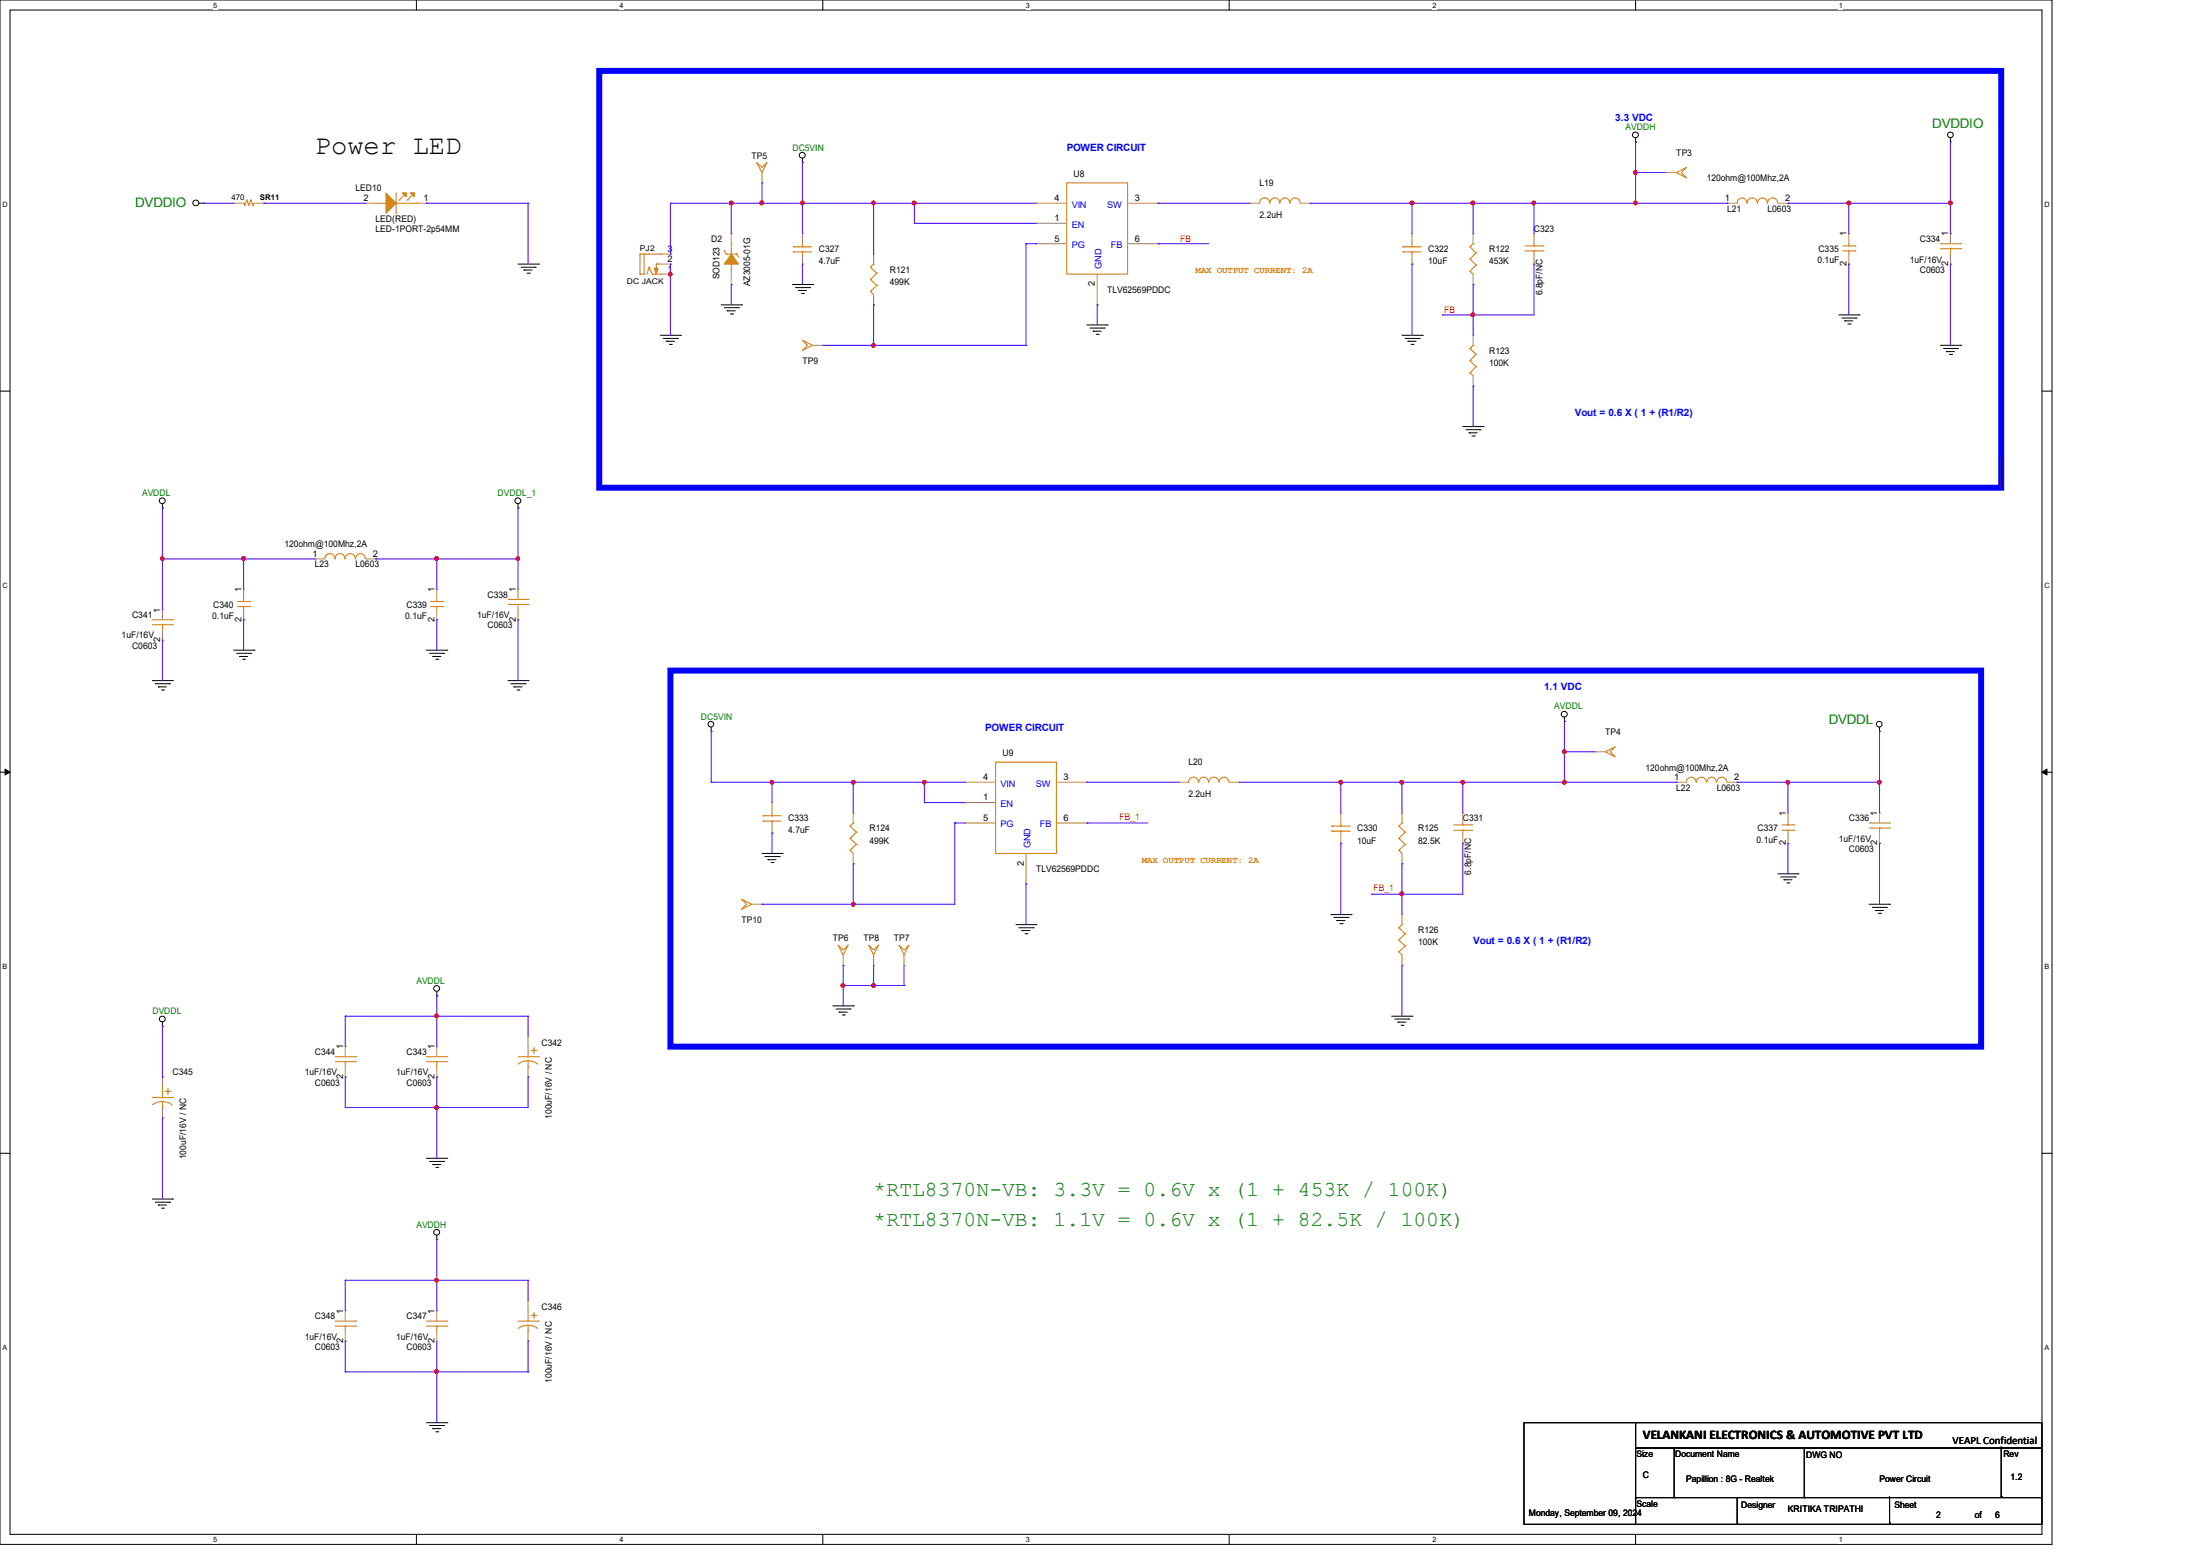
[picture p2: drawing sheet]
<svg xmlns="http://www.w3.org/2000/svg" width="297mm" height="210mm" viewBox="0 0 297 210" stroke-linecap="round" stroke-linejoin="round" font-family="sans-serif">
<path d="M0 0h277v208.4h-277zM1.4 1.4h274.3v205.7h-274.3z" fill="none" stroke="#000" stroke-width=".14"/>
<g fill="#fff">
<path d="M28.8 .1h.5v1.1h-.5z"/>
<path d="M28.8 207.2h.5v1.1h-.5z"/>
</g>
<path d="M56.2 0v1.4M56.2 207.1v1.3" fill="none" stroke="#000" stroke-width=".14"/>
<g fill="#fff">
<path d="M83.7 .1h.5v1.1h-.5z"/>
<path d="M83.7 207.2h.5v1.1h-.5z"/>
</g>
<path d="M111.1 0v1.4M111.1 207.1v1.3" fill="none" stroke="#000" stroke-width=".14"/>
<g fill="#fff">
<path d="M138.5 .1h.6v1.1h-.6z"/>
<path d="M138.5 207.2h.6v1.1h-.6z"/>
</g>
<path d="M165.9 0v1.4M165.9 207.1v1.3" fill="none" stroke="#000" stroke-width=".14"/>
<g fill="#fff">
<path d="M193.4 .1h.5v1.1h-.5z"/>
<path d="M193.4 207.2h.5v1.1h-.5z"/>
</g>
<path d="M220.8 0v1.4M220.8 207.1v1.3" fill="none" stroke="#000" stroke-width=".14"/>
<g fill="#fff">
<path d="M248.2 .1h.6v1.1h-.6z"/>
<path d="M248.2 207.2h.6v1.1h-.6z"/>
<path d="M.3 27.1h.8v1.1h-.8z"/>
<path d="M276 27.1h.7v1.1h-.7z"/>
<path d="M.3 78.5h.8v1.1h-.8z"/>
<path d="M276 78.5h.7v1.1h-.7z"/>
</g>
<path d="M0 52.8h1.4M275.7 52.8h1.3" fill="none" stroke="#000" stroke-width=".14"/>
<g fill="#fff">
<path d="M.3 129.9h.7v1.1h-.7z"/>
<path d="M276 129.9h.6v1.1h-.6z"/>
</g>
<path d="M0 104.2h1.4M275.7 104.2h1.3" fill="none" stroke="#000" stroke-width=".14"/>
<path d="M.7 103.8l.7 .4-.7 .4zM275.7 104.2l.7-.4v.8z" fill="#000" stroke="#000" stroke-width=".14"/>
<g fill="#fff">
<path d="M.3 181.4h.7v1.1h-.7z"/>
<path d="M276 181.4h.6v1.1h-.6z"/>
</g>
<g fill="none" stroke="#000" stroke-width=".14">
<path d="M220.8 19.2h.1M220.8 18.6v.6M263.3 19.2h.1M263.3 18.6v.6M26.9 27.4h.5M27.4 27.4h.1M69.9 35.6h2.8M70.4 36.1h1.9M70.7 36.4h.1M70.7 36.4h1.1M71.2 36.9h.3M71.5 36.9h.1"/>
<path d="M72.3 36.1h.1M72.7 35.6h.1M107 38.4h2.7M107.4 38.8h1.9M107.8 39.2h.1M107.8 39.2h1.1M108.2 39.6h.3M108.3 21.9h.1M108.3 21.4v.5M108.5 39.6h.1M109.3 38.8h.1M109.7 38.4h.1"/>
<path d="M89.2 45.3h2.7M89.5 45.7h2M90 46.1h.1M90 46.1h1.1M90.4 46.5h.2M90.6 46.5h.1M91.5 45.7h.1M91.9 45.3h.1M97.4 41.1h2.7M97.8 41.5h1.9M98.2 42h.1M98.2 42h1.1"/>
<path d="M98.6 42.4h.3M98.9 42.4h.1M99.7 41.5h.1M100.1 41.1h.1M146.7 43.9h2.8M147.2 44.3h1.9M147.6 44.7h.1M147.6 44.7h1.1M148 45.1h.3M148.3 45.1h.1M149.1 44.3h.1M149.5 43.9h.1"/>
<path d="M189.3 45.3h2.7M189.7 45.7h1.9M190.1 46.1h.1M190.1 46.1h1.1M190.5 46.5h.3M190.8 46.5h.1M191.6 45.7h.1M192 45.3h.1M197.5 57.6h2.7M197.9 58h1.9M198.3 58.4h.1M198.3 58.4h1.1"/>
<path d="M198.7 58.8h.3M199 58.8h.1M199.8 58h.1M200.2 57.6h.1M248.2 42.5h2.8M248.7 42.9h1.9M249 43.3h.1M249 43.3h1.1M249.5 43.7h.3M249.8 43.7h.1M250.6 42.9h.1M251 42.5h.1"/>
<path d="M262 46.6h2.7M262.4 47h1.9M262.8 47.5h.1M262.8 47.5h1.1M263.2 47.8h.3M263.5 47.8h.1M264.3 47h.1M264.7 46.6h.1M21.9 68.6h.1M21.9 68v.6M69.9 68.6h.1M69.9 68v.6"/>
<path d="M270.2 65.8h.1M270.2 61.7v4.1M20.6 91.9h2.7M21 92.3h1.9M21.4 92.7h.1M21.4 92.7h1.1M21.8 93.1h.3M22.1 93.1h.1M22.9 92.3h.1M23.3 91.9h.1M31.5 87.8h2.8M32 88.2h1.9"/>
<path d="M32.3 88.6h.1M32.3 88.6h1.1M32.8 89h.2M33 89h.1M33.9 88.2h.1M34.3 87.8h.1M57.6 87.8h2.7M58 88.2h1.9M58.4 88.6h.1M58.4 88.6h1.1M58.8 89h.3M59.1 89h.1"/>
<path d="M59.9 88.2h.1M60.3 87.8h.1M68.6 91.9h2.7M69 92.3h1.9M69.4 92.7h.1M69.4 92.7h1.1M69.8 93.1h.3M70.1 93.1h.1M70.9 92.3h.1M71.3 91.9h.1M96 98.7h.1M96 98.2v.5"/>
<path d="M211.2 97.4h.1M211.2 96.8v.6M253.7 98.7h.1M253.7 98.2v.5M102.9 115.2h2.7M103.3 115.6h1.9M103.7 116h.1M103.7 116h1.1M104.1 116.4h.3M104.4 116.4h.1M105.2 115.6h.1M105.6 115.2h.1"/>
<path d="M240 117.9h2.7M240.4 118.4h2M240.8 118.7h.1M240.8 118.7h1.1M241.3 119.2h.2M241.5 119.2h.1M242.4 118.4h.1M242.7 117.9h.1M21.9 138.5h.1M21.9 138v.5M59 134.4h.1M59 133.9v.5"/>
<path d="M112.4 135.8h2.8M112.9 136.2h1.9M113.3 136.6h.1M113.3 136.6h1.1M113.7 137h.3M114 137h.1M114.8 136.2h.1M115.2 135.8h.1M137.2 124.8h2.7M137.5 125.2h2M138 125.6h.1M138 125.6h1.1"/>
<path d="M138.4 126h.2M138.6 126h.1M139.5 125.2h.1M139.9 124.8h.1M179.7 123.4h2.7M180.1 123.8h1.9M180.5 124.2h.1M180.5 124.2h1.1M180.9 124.7h.3M181.2 124.7h.1M182 123.8h.1M182.4 123.4h.1"/>
<path d="M187.9 137.2h2.7M188.3 137.5h1.9M188.7 138h.1M188.7 138h1.1M189.1 138.4h.3M189.4 138.4h.1M190.2 137.5h.1M190.6 137.2h.1M252.3 122h2.8M252.8 122.5h1.9M253.2 122.9h.1M253.2 122.9h1.1"/>
<path d="M253.6 123.3h.3M253.9 123.3h.1M254.7 122.5h.1M255.1 122h.1M0 155.7h1.4M57.6 156.3h2.7M58 156.8h1.9M58.4 157.2h.1M58.4 157.2h1.1M58.8 157.6h.3M59.1 157.6h.1M59.9 156.8h.1"/>
<path d="M60.3 156.3h.1M275.7 155.7h1.3M20.6 161.8h2.7M21 162.3h1.9M21.4 162.6h.1M21.4 162.6h1.1M21.8 163.1h.3M22.1 163.1h.1M22.9 162.3h.1M23.3 161.8h.1M59 167.3h.1M59 166.8v.5"/>
<path d="M57.6 192h2.7M58 192.4h1.9M58.4 192.8h.1M58.4 192.8h1.1M58.8 193.3h.3M59.1 193.3h.1M59.9 192.4h.1M60.3 192h.1M205.7 192h15.1v13.7h-15.1zM220.8 195.5h54.9v10.2h-54.9zM220.8 192h54.9v3.5h-54.9zM226 195.6v6.5"/>
<path d="M243.6 195.5v6.6M270.2 195.3v6.7M220.8 202.1h.1M220.8 202.1h54.9M226 202.1h.1M234.5 205.7h.1M234.5 202.1v3.6M243.6 202.1h.1M255.1 205.6h.1M255.1 202v3.6M270.2 202h.1"/>
<circle cx="220.8" cy="18.2" r=".39"/>
<circle cx="263.3" cy="18.2" r=".38"/>
<circle cx="26.4" cy="27.4" r=".39"/>
<circle cx="108.3" cy="21" r=".39"/>
<circle cx="21.9" cy="67.6" r=".39"/>
<circle cx="69.9" cy="67.6" r=".39"/>
<circle cx="96" cy="97.7" r=".38"/>
<circle cx="211.2" cy="96.4" r=".39"/>
<circle cx="253.7" cy="97.7" r=".38"/>
<circle cx="21.9" cy="137.5" r=".39"/>
<circle cx="59" cy="133.4" r=".39"/>
<circle cx="59" cy="166.3" r=".39"/>
</g>
<path d="M80.9 9.6h189.3v56.2h-189.3zM90.5 90.5h177v50.8h-177z" fill="none" stroke="#00f" stroke-width=".8"/>
<g fill="none" stroke="#cc8006" stroke-width=".14">
<path d="M32.9 27.4h.1M32.9 27.4l.1 .3M33 27.7h.1M33.3 27h.1M33.3 27l.3 .7M33.3 27l-.3 .7M33.6 27.7h.1M33.9 27h.1M33.9 27l.2 .7M33.9 27l-.3 .7M34.1 27.7h.1M34.3 27.4l-.2 .3"/>
<path d="M50.7 27.4h1.4M52.1 27.4h.1M53.5 28.8h.1M53.5 26v2.8M53.5 27.4h2.7M53.9 27h.1M54.6 26.3l-.7 .7M55 27h.1M55.7 26.3l-.7 .7M56.2 27.4h.1M86.4 34.3h.1M86.4 37h.1"/>
<path d="M86.4 37h.6M86.4 34.3h2.8M86.4 34.3v2.7M87 37h.1M87 34.3h.1M87 34.3v2.7M87.6 36.1h.1M87.6 36.1l-.3 .9M87.6 36.1l.5 .9M88.1 37h.1M88.1 37h1.1M88.6 35.6h.1"/>
<path d="M88.6 35.6h.6M88.6 35.6v.8M89.2 37h.1M89.2 34.3h.1M97.8 33.9h.1M97.8 33.9l.2 .4M98 34.3h.1M98 34.3h1.4M98.7 35.6h.1M98.7 32.9h.1M98.7 32.9v1.4M98.7 35.6v1.4"/>
<path d="M99.4 34.3h.1M99.4 34.3l.3 .4M102.2 21.9l.7 .7 .6-.7-.6 1.4zM107.1 33.3h.1M107.1 34h.1M107.1 33.3h2.5M107.1 34h2.5M108.3 34h.1M108.3 33.3h.1M108.3 32.9v.4M108.3 34v.3M117.5 39.3h.1"/>
<path d="M117.5 37.7h.1M117.5 36.1h.1M117.5 39.3l.4 .5M117.5 37.7l.9 .8M117.5 36.1l.9 .8M117.9 35.6h.1M117.9 35.6l-.4 .5M118.4 38.5h.1M118.4 36.9h.1M118.4 38.5l-.9 .8M118.4 36.9l-.9 .8M144 24.7h8.2v12.3h-8.2z"/>
<path d="M171.4 27.4a.68 .68 0 0 0-.7-.7 .68 .68 0 0 0-.6 .7M172.8 27.4a.66 .66 0 0 0-.7-.7 .66 .66 0 0 0-.6 .7M174.1 27.4a.66 .66 0 0 0-.6-.7 .66 .66 0 0 0-.7 .7M175.5 27.4a.68 .68 0 0 0-.7-.7 .68 .68 0 0 0-.6 .7M189.4 33.3h.1M189.4 34h.1M189.4 33.3h2.5M189.4 34h2.5M190.6 34h.1M190.6 33.3h.1M190.6 32.9v.4M190.6 34v.3"/>
<path d="M198.5 36.6h.1M198.5 35h.1M198.5 33.3h.1M198.5 36.6l.4 .4M198.5 35l.8 .8M198.5 33.3l.8 .8M198.9 32.9h.1M198.9 32.9l-.4 .4M199.3 35.8h.1M199.3 34.1h.1M199.3 35.8l-.8 .8M199.3 34.1l-.8 .9"/>
<path d="M205.9 33.9h2.4M205.9 33.2h2.4M207.1 33.2h.1M207.1 33.9h.1M207.1 32.9v.3M207.1 33.9v.4M208.3 33.9h.1M208.3 33.2h.1M226.3 23.3l1.4-.7-.7 .7 .7 .7zM235.8 27.4a.66 .66 0 0 0-.6-.7 .66 .66 0 0 0-.7 .7M237.2 27.4a.68 .68 0 0 0-.6-.7 .68 .68 0 0 0-.7 .7M238.6 27.4a.66 .66 0 0 0-.7-.7 .66 .66 0 0 0-.6 .7"/>
<path d="M240 27.4a.68 .68 0 0 0-.7-.7 .68 .68 0 0 0-.7 .7M248.8 33.9h1.6M248.8 33.2h1.6M249.6 33.2h.1M249.6 33.9h.1M249.6 32.9v.3M249.6 33.9v.4M250.4 33.9h.1M250.4 33.2h.1M262 32.9h2.7M262 33.6h2.7M263.3 33.6h.1"/>
<path d="M263.3 33.6v.7M264.7 32.9h.1M264.7 33.6h.1M108.3 45.9l1.4 .7-1.4 .7 .7-.7zM198.5 50.3h.1M198.5 48.7h.1M198.5 47h.1M198.5 50.3l.4 .4M198.5 48.7l.8 .8M198.5 47l.8 .8M198.9 46.6h.1M198.9 46.6l-.4 .4"/>
<path d="M199.3 49.5h.1M199.3 47.8h.1M199.3 49.5l-.8 .8M199.3 47.8l-.8 .9M45.2 75.4a.68 .68 0 0 0-.7-.7 .68 .68 0 0 0-.6 .7M46.6 75.4a.66 .66 0 0 0-.7-.7 .66 .66 0 0 0-.6 .7M48 75.4a.68 .68 0 0 0-.7-.7 .68 .68 0 0 0-.7 .7M49.3 75.4a.66 .66 0 0 0-.6-.7 .66 .66 0 0 0-.7 .7M20.6 83.7h2.7M20.6 84.3h2.7M21.9 84.3h.1M21.9 84.3v.7"/>
<path d="M23.3 83.7h.1M23.3 84.3h.1M32.1 81.9h1.6M32.1 81.2h1.6M32.9 81.2h.1M32.9 81.9h.1M32.9 80.9v.3M32.9 81.9v.4M33.7 81.9h.1M33.7 81.2h.1M58.1 81.9h1.7M58.1 81.2h1.7"/>
<path d="M59 81.2h.1M59 81.9h.1M59 80.9v.3M59 81.9v.4M59.8 81.9h.1M59.8 81.2h.1M68.6 80.9h2.7M68.6 81.6h2.7M69.9 81.6h.1M69.9 81.6v.7M71.3 80.9h.1M71.3 81.6h.1"/>
<path d="M103 110.1h.1M103 110.8h.1M103 110.1h2.5M103 110.8h2.5M104.2 110.8h.1M104.2 110.1h.1M104.2 109.7v.4M104.2 110.8v.3M114.8 114.8h.1M114.8 113.2h.1M114.8 111.5h.1M114.8 114.8l.4 .4"/>
<path d="M114.8 113.2l.8 .8M114.8 111.5l.8 .8M115.2 111.1h.1M115.2 111.1l-.4 .4M115.6 114h.1M115.6 112.3h.1M115.6 114l-.8 .8M115.6 112.3l-.8 .9M134.4 102.9h8.2v12.3h-8.2zM160.4 105.6a.68 .68 0 0 1 .7-.7 .68 .68 0 0 1 .7 .7M161.8 105.6a.66 .66 0 0 1 .7-.7 .66 .66 0 0 1 .7 .7M163.2 105.6a.68 .68 0 0 1 .7-.7 .68 .68 0 0 1 .6 .7"/>
<path d="M164.6 105.6a.66 .66 0 0 1 .6-.7 .66 .66 0 0 1 .7 .7M179.8 111.5h.1M179.8 112.2h.1M179.8 111.5h2.5M179.8 112.2h2.5M181 112.2h.1M181 111.5h.1M181 111.1v.4M181 112.2v.2M188.8 114.8h.1M188.8 113.2h.1M188.8 111.5h.1"/>
<path d="M188.8 114.8l.5 .4M188.8 113.2l.9 .8M188.8 111.5l.9 .8M189.3 111.1h.1M189.3 111.1l-.5 .4M189.7 114h.1M189.7 112.3h.1M189.7 114l-.9 .8M189.7 112.3l-.9 .9M196.3 112.1h2.4M196.3 111.3h2.4M197.5 111.3h.1"/>
<path d="M197.5 112.1h.1M197.5 111.1v.2M197.5 112.1v.3M198.7 112.1h.1M198.7 111.3h.1M216.7 101.5l1.4-.7-.7 .7 .7 .7zM227.7 105.6a.66 .66 0 0 1 .6-.7 .66 .66 0 0 1 .7 .7M229 105.6a.68 .68 0 0 1 .7-.7 .68 .68 0 0 1 .7 .7M230.4 105.6a.66 .66 0 0 1 .7-.7 .66 .66 0 0 1 .6 .7M231.8 105.6a.68 .68 0 0 1 .7-.7 .68 .68 0 0 1 .6 .7M240.6 112.1h1.6M240.6 111.3h1.6"/>
<path d="M241.4 111.3h.1M241.4 112.1h.1M241.4 111.1v.2M241.4 112.1v.3M242.2 112.1h.1M242.2 111.3h.1M252.3 111.1h2.8M252.3 111.8h2.8M253.7 111.8h.1M253.7 111.8v.6M255.1 111.1h.1M255.1 111.8h.1"/>
<path d="M100.1 121.4l1.4 .6-1.4 .7 .7-.7zM113.2 127.6l.6 .6 .7-.6-.7 1.3zM117.3 127.6l.6 .6 .7-.6-.7 1.3zM121.4 127.6l.6 .6 .7-.6-.7 1.3zM188.8 128.5h.1M188.8 126.9h.1M188.8 125.2h.1M188.8 128.5l.5 .4M188.8 126.9l.9 .8M188.8 125.2l.9 .8M189.3 124.8h.1M189.3 124.8l-.5 .4"/>
<path d="M189.7 127.7h.1M189.7 126h.1M189.7 127.7l-.9 .8M189.7 126l-.9 .9M20.6 148.1h2.7M21.9 149.5h.1M21.9 148.1h.1M21.9 148.7a2.2 2.2 0 0 1 1.3 .4M21.9 148.7a2.18 2.18 0 0 0-1.3 .4M21.9 146.7v1.4M21.9 148.7v.8M23.3 148.1h.1"/>
<path d="M45.3 142.6h2.7M45.3 143.3h2.7M46.6 143.3h.1M46.6 143.3v.7M48 142.6h.1M48 143.3h.1M57.6 142.6h2.7M57.6 143.3h2.7M59 143.3h.1M59 143.3v.7M60.3 142.6h.1M60.3 143.3h.1"/>
<path d="M69.9 142.6h2.8M71.3 144h.1M71.3 142.6h.1M71.3 143.2a2.14 2.14 0 0 1 1.3 .5M71.3 143.2a2.13 2.13 0 0 0-1.3 .4M71.3 141.3v1.3M71.3 143.2v.8M72.7 142.6h.1M45.3 178.3h2.7M45.3 179h2.7M46.6 179h.1M46.6 179v.7"/>
<path d="M48 178.3h.1M48 179h.1M57.6 178.3h2.7M57.6 179h2.7M59 179h.1M59 179v.7M60.3 178.3h.1M60.3 179h.1M69.9 178.3h2.8M71.3 179.7h.1M71.3 178.3h.1M71.3 178.9a2.14 2.14 0 0 1 1.3 .4"/>
<path d="M71.3 178.9a2.15 2.15 0 0 0-1.3 .4M71.3 176.9v1.4M71.3 178.9v.8M72.7 178.3h.1"/>
</g>
<g fill="none" stroke="#a84" stroke-width=".14">
<path d="M31.5 27.4h.1M31.5 27.4h1.4M34.3 27.4h1.3M35.6 27.4h.1M49.4 27.4h.1M49.4 27.4h1.3M56.2 27.4h1.4M57.6 27.4h.1M89.2 37h1.3M89.2 35.6h1.3M89.2 34.3h1.3M90.5 37h.1"/>
<path d="M90.5 35.6h.1M90.5 34.3h.1M98.7 38.4h.1M98.7 31.5h.1M98.7 31.5v1.4M98.7 37v1.4M102.9 24.7h.1M102.9 23.3v1.4M108.3 35.6h.1M108.3 31.5h.1M108.3 31.5v1.4M108.3 34.3v1.3"/>
<path d="M117.9 34.3h.1M117.9 34.3v1.3M117.9 39.8v1.3M139.9 30.1h.1M139.9 27.4h.1M139.9 32.9h.1M139.9 30.1h4.1M139.9 32.9h4.1M139.9 27.4h4.1M148.1 37v4.1M152.2 32.9h4.1M152.2 27.4h4.1"/>
<path d="M156.3 32.9h.1M156.3 27.4h.1M168.7 27.4h.1M168.7 27.4h1.4M175.6 27.4h1.3M176.9 27.4h.1M190.6 35.6h.1M190.6 31.5h.1M190.6 31.5v1.4M190.6 34.3v1.3M198.9 38.4h.1M198.9 31.5h.1"/>
<path d="M198.9 31.5v1.4M198.9 37v1.4M207.1 31.5h.1M207.1 35.6h.1M207.1 31.5v1.4M207.1 34.3v1.3M224.9 23.3h.1M224.9 23.3h1.4M233.2 27.4h.1M233.2 27.4h1.3M240 27.4h1.4M241.4 27.4h.1"/>
<path d="M249.6 31.5h.1M249.6 35.6h.1M249.6 31.5v1.4M249.6 34.3v1.3M263.3 31.5h.1M263.3 35.6h.1M263.3 31.5v1.4M263.3 34.3v1.3M109.7 46.6h1.4M111.1 46.6h.1M117.9 41.1h.1M148.1 41.1h.1"/>
<path d="M198.9 52.1h.1M198.9 45.3h.1M198.9 45.3v1.3M198.9 50.7v1.4M32.9 79.5h.1M32.9 79.5v1.4M42.5 75.4h.1M42.5 75.4h1.4M49.4 75.4h1.3M50.7 75.4h.1M59 79.5h.1M59 79.5v1.4"/>
<path d="M69.9 79.5h.1M69.9 79.5v1.4M21.9 82.3h.1M21.9 86.4h.1M21.9 82.3v1.4M21.9 85v1.4M32.9 83.7h.1M32.9 82.3v1.4M59 83.7h.1M59 82.3v1.4M69.9 83.7h.1M69.9 82.3v1.4"/>
<path d="M104.2 112.4h.1M104.2 108.3h.1M104.2 108.3v1.4M104.2 111.1v1.3M115.2 116.6h.1M115.2 109.7h.1M115.2 109.7v1.4M115.2 115.2v1.4M130.3 108.3h.1M130.3 105.6h.1M130.3 111.1h.1M130.3 105.6h4.1"/>
<path d="M130.3 108.3h4.1M130.3 111.1h4.1M138.5 119.3h.1M138.5 115.2v4.1M142.6 105.6h4.1M142.6 111.1h4.1M146.7 111.1h.1M146.7 105.6h.1M159.1 105.6h.1M159.1 105.6h1.3M165.9 105.6h1.4M167.3 105.6h.1"/>
<path d="M181 113.8h.1M181 109.7h.1M181 109.7v1.4M181 112.4v1.4M189.3 116.6h.1M189.3 109.7h.1M189.3 109.7v1.4M189.3 115.2v1.4M197.5 109.7h.1M197.5 113.8h.1M197.5 109.7v1.4M197.5 112.4v1.4"/>
<path d="M215.3 101.5h.1M215.3 101.5h1.4M226.3 105.6h.1M226.3 105.6h1.4M233.2 105.6h1.3M234.5 105.6h.1M241.4 109.7h.1M241.4 113.8h.1M241.4 109.7v1.4M241.4 112.4v1.4M253.7 109.7h.1M253.7 113.8h.1"/>
<path d="M253.7 109.7v1.4M253.7 112.4v1.4M71.3 139.9h.1M71.3 139.9v1.4M101.5 122h1.4M102.9 122h.1M113.8 130.3h.1M113.8 128.9v1.4M117.9 130.3h.1M117.9 128.9v1.4M122 130.3h.1M122 128.9v1.4"/>
<path d="M189.3 130.3h.1M189.3 123.4h.1M189.3 123.4v1.4M189.3 128.9v1.4M21.9 145.4h.1M21.9 150.9h.1M21.9 145.4v1.3M21.9 149.5v1.4M46.6 141.3h.1M46.6 145.4h.1M46.6 141.3v1.3M46.6 144v1.4"/>
<path d="M59 141.3h.1M59 145.4h.1M59 141.3v1.3M59 144v1.4M71.3 145.4h.1M71.3 144v1.4M46.6 176.9h.1M46.6 176.9v1.4M46.6 179.7v1.3M59 176.9h.1M59 176.9v1.4M59 179.7v1.3"/>
<path d="M71.3 175.6h.1M71.3 175.6v1.3M71.3 179.7v1.3M46.6 181h.1M59 181h.1M71.3 181h.1"/>
</g>
<g fill="#cc8006" stroke="#cc8006" stroke-width=".14">
<path d="M52.1 26l1.4 1.4-1.4 1.4z"/>
<path d="M54.3 26h.6v.6z"/>
<path d="M55.4 26h.6v.6z"/>
<path d="M88.3 36.2h.6l-.3 .8z"/>
<path d="M98.7 34.3l1 1.3h-1.9z" fill-rule="evenodd"/>
</g>
<g fill="none" stroke="#4200ff" stroke-width=".14">
<path d="M220.8 19.2h.1M220.8 19.2v8.2M263.3 19.2v12.3M27.4 27.4h.1M27.4 27.4h4.1M35.6 27.4h.1M35.6 27.4h13.8M57.6 27.4h.1M57.6 27.4h13.7M71.3 27.4h.1M71.3 27.4v8.2M90.5 27.4h.1"/>
<path d="M90.5 34.3h.1M90.5 35.6h.1M90.5 27.4h49.4M90.5 27.4v6.9M90.5 35.6v9.7M98.7 27.4h.1M98.7 38.4h.1M98.7 27.4v4.1M98.7 38.4v2.7M102.9 24.7h.1M102.9 24.7v2.7M108.3 27.4h.1"/>
<path d="M108.3 35.6h.1M108.3 21.9v9.6M108.3 35.6v2.8M117.9 27.4h.1M117.9 27.4v6.9M123.4 27.4h.1M123.4 30.1h.1M123.4 27.4v2.7M123.4 30.1h16.5M138.5 32.9h.1M138.5 32.9h1.4M138.5 32.9v13.7"/>
<path d="M139.9 32.9h.1M156.3 27.4h.1M156.3 32.9h.1M156.3 27.4h12.4M156.3 32.9h6.9M176.9 27.4h56.3M190.6 27.4h.1M190.6 35.6h.1M190.6 27.4v4.1M190.6 35.6v9.7M198.9 27.4h.1M198.9 38.4h.1"/>
<path d="M198.9 27.4v4.1M198.9 38.4v6.9M207.1 27.4h.1M207.1 35.6h.1M207.1 27.4v4.1M207.1 35.6v6.9h-12.4M220.8 23.3h.1M220.8 27.4h.1M220.8 23.3h4.1M233.2 27.4h.1M241.4 27.4h.1M241.4 27.4h21.9"/>
<path d="M249.6 27.4h.1M249.6 35.6h.1M249.6 27.4v4.1M249.6 35.6v6.9M263.3 27.4h.1M263.3 35.6h.1M263.3 31.5h.1M263.3 35.6v11M90.5 45.3h.1M111.1 46.6h27.4M117.9 41.1h.1M117.9 46.6h.1"/>
<path d="M117.9 41.1v5.5M138.5 46.6h.1M148.1 41.1h.1M148.1 41.1v2.8M194.7 42.5h.1M198.9 42.5h.1M198.9 52.1h.1M198.9 52.1v5.5M21.9 68.6h.1M21.9 75.4h.1M21.9 68.6v13.7M21.9 75.4h20.6"/>
<path d="M32.9 75.4h.1M32.9 75.4v4.1M50.7 75.4h.1M50.7 75.4h19.2M59 75.4h.1M59 75.4v4.1M69.9 68.6h.1M69.9 75.4h.1M69.9 68.6v10.9M21.9 86.4h.1M21.9 86.4v5.5M32.9 83.7h.1"/>
<path d="M32.9 83.7v4.1M59 83.7h.1M59 83.7v4.1M69.9 83.7h.1M69.9 83.7v8.2M96 98.7h.1M96 98.7v6.9M211.2 97.4h.1M211.2 97.4v8.2M253.7 98.7h.1M253.7 98.7v11M96 105.6h.1"/>
<path d="M96 105.6h34.3M104.2 105.6h.1M104.2 112.4h.1M104.2 105.6v2.7M104.2 112.4v2.8M115.2 105.6h.1M115.2 116.6h.1M115.2 105.6v4.1M115.2 116.6v5.4M124.8 105.6h.1M124.8 108.3h.1M124.8 105.6v2.7"/>
<path d="M124.8 108.3h5.5M128.9 111.1h.1M128.9 111.1h1.4M128.9 111.1v10.9h-26M138.5 119.3h.1M138.5 119.3v5.5M146.7 105.6h.1M146.7 111.1h.1M146.7 105.6h12.4M146.7 111.1h8.3M167.3 105.6h59M181 105.6h.1"/>
<path d="M181 113.8h.1M181 105.6v4.1M181 113.8v9.6M189.3 105.6h.1M189.3 116.6h.1M189.3 105.6v4.1M189.3 116.6v6.8M197.5 105.6h.1M197.5 113.8h.1M197.5 105.6v4.1M197.5 113.8v6.9h-12.3M211.2 101.5h.1"/>
<path d="M211.2 105.6h.1M211.2 101.5h4.1M226.3 105.6h.1M234.5 105.6h.1M234.5 105.6h19.2M241.4 105.6h.1M241.4 113.8h.1M241.4 105.6v4.1M241.4 113.8v4.1M253.7 105.6h.1M253.7 113.8h.1M253.7 113.8v8.2"/>
<path d="M21.9 138.5v6.9M46.6 137.2h.1M46.6 137.2h24.7M46.6 137.2v4.1M59 134.4h.1M59 137.2h.1M59 134.4v6.9M71.3 137.2h.1M71.3 137.2v2.7M102.9 122h.1M113.8 130.3h.1M113.8 135.8h.1"/>
<path d="M113.8 130.3v5.5M113.8 133h8.2M115.2 122h.1M117.9 133h.1M117.9 130.3v2.7M122 133h.1M122 130.3v2.7M185.2 120.7h.1M189.3 120.7h.1M189.3 130.3h.1M189.3 130.3v6.9M21.9 145.4h.1"/>
<path d="M21.9 150.9h.1M21.9 150.9v10.9M46.6 145.4h.1M46.6 145.4v4.1h24.7v-4.1M59 145.4h.1M59 149.5h.1M59 145.4v10.9M71.3 145.4h.1M46.6 172.8h.1M46.6 172.8v4.1M46.6 172.8h24.7M59 167.3h.1"/>
<path d="M59 172.8h.1M59 167.3v9.6M71.3 172.8h.1M71.3 172.8v2.8M46.6 185.2h.1M46.6 181h.1M46.6 181v4.2M46.6 185.2h24.7M59 185.2h.1M59 181v11M71.3 181h.1M71.3 185.2h.1"/>
<path d="M71.3 181v4.2"/>
</g>
<g fill="#f00" stroke="#f00" stroke-width=".14">
<circle cx="21.9" cy="75.4" r=".24"/>
<circle cx="32.9" cy="75.4" r=".25"/>
<circle cx="58.9" cy="75.4" r=".25"/>
<circle cx="69.9" cy="75.4" r=".24"/>
<circle cx="58.9" cy="137.1" r=".25"/>
<circle cx="58.9" cy="149.5" r=".25"/>
<circle cx="58.9" cy="172.8" r=".25"/>
<circle cx="58.9" cy="185.1" r=".25"/>
<circle cx="263.3" cy="27.4" r=".25"/>
<circle cx="253.7" cy="105.6" r=".25"/>
<circle cx="241.4" cy="105.6" r=".24"/>
<circle cx="98.7" cy="27.4" r=".25"/>
<circle cx="102.8" cy="27.4" r=".25"/>
<circle cx="108.3" cy="27.4" r=".25"/>
<circle cx="117.9" cy="27.4" r=".24"/>
<circle cx="123.4" cy="27.4" r=".25"/>
<circle cx="90.5" cy="37" r=".24"/>
<circle cx="198.8" cy="42.5" r=".25"/>
<circle cx="117.9" cy="46.6" r=".24"/>
<circle cx="115.2" cy="105.6" r=".25"/>
<circle cx="104.2" cy="105.6" r=".24"/>
<circle cx="124.8" cy="105.6" r=".24"/>
<circle cx="189.2" cy="120.7" r=".25"/>
<circle cx="115.2" cy="122" r=".25"/>
<circle cx="113.8" cy="133" r=".25"/>
<circle cx="117.9" cy="133" r=".24"/>
<circle cx="220.8" cy="23.3" r=".24"/>
<circle cx="190.6" cy="27.4" r=".25"/>
<circle cx="198.8" cy="27.4" r=".25"/>
<circle cx="207.1" cy="27.4" r=".24"/>
<circle cx="220.8" cy="27.4" r=".24"/>
<circle cx="249.6" cy="27.4" r=".25"/>
<circle cx="211.2" cy="105.6" r=".25"/>
<circle cx="211.2" cy="101.5" r=".25"/>
<circle cx="181" cy="105.6" r=".25"/>
<circle cx="189.2" cy="105.6" r=".25"/>
<circle cx="197.5" cy="105.6" r=".25"/>
</g>
<text font-size="3.7" x="42.5" y="20.8">Power LED</text>
<g font-size="2.9" fill="#008000">
<text x="117.9" y="161.4">*RTL8370N-VB: 3.3V = 0.6V x (1 + 453K / 100K)</text>
<text x="117.9" y="165.5">*RTL8370N-VB: 1.1V = 0.6V x (1 + 82.5K / 100K)</text>
</g>
<g font-size="1.8" fill="#008000">
<text x="260.9" y="17.2">DVDDIO</text>
<text x="18.2" y="27.9">DVDDIO</text>
<text x="246.9" y="97.7">DVDDL</text>
</g>
<g font-size="1.8" fill="#cc8006">
<text x="71.6" y="142.5">+</text>
<text x="22.2" y="148">+</text>
<text x="71.6" y="178.1">+</text>
</g>
<text font-size="1.8" x="221.8" y="194.3">VELANKANI ELECTRONICS &amp; AUTOMOTIVE PVT LTD</text>
<text font-size="1.5" x="263.6" y="194.9">VEAPL Confidential</text>
<g font-size="1.4" fill="#00f">
<text x="218.1" y="16.3">3.3 VDC</text>
<text x="144" y="20.4">POWER CIRCUIT</text>
<text x="212.6" y="56.1">Vout = 0.6 X ( 1 + (R1/R2)</text>
<text x="208.4" y="93.1">1.1 VDC</text>
<text x="133" y="98.6">POWER CIRCUIT</text>
<text x="198.9" y="127.4">Vout = 0.6 X ( 1 + (R1/R2)</text>
</g>
<g font-size="1.2" fill="#008000">
<text x="219.5" y="17.6">AVDDH</text>
<text x="107" y="20.3">DC5VIN</text>
<text x="19.2" y="67">AVDDL</text>
<text x="67.2" y="67">DVDDL_1</text>
<text x="209.8" y="95.8">AVDDL</text>
<text x="94.6" y="97.2">DC5VIN</text>
<text x="20.6" y="136.9">DVDDL</text>
<text x="56.2" y="132.8">AVDDL</text>
<text x="56.2" y="165.7">AVDDH</text>
</g>
<g font-size="1.2">
<text x="101.5" y="21.4">TP5</text>
<text x="144.9" y="23.9">U8</text>
<text x="226.3" y="21">TP3</text>
<text x="48" y="25.8">LED10</text>
<text x="49.1" y="27.1">2</text>
<text x="50.7" y="29.9">LED(RED)</text>
<text x="57.2" y="27.1">1</text>
<text x="142.4" y="29.8">1</text>
<text x="142.4" y="27.1">4</text>
<text x="153.2" y="27.1">3</text>
<text x="170" y="25.1">L19</text>
<text x="170" y="29.4">2.2uH</text>
<text x="230.4" y="24.4">120ohm@100Mhz,2A</text>
<text x="232.9" y="27.1">1</text>
<text x="233.2" y="28.6">L21</text>
<text x="238.6" y="28.6">L0603</text>
<text x="241" y="27.1">2</text>
<text x="50.7" y="31.3">LED-1PORT-2p54MM</text>
<text x="90.1" y="35.3">2</text>
<text x="90.1" y="34">3</text>
<text x="96" y="32.7">D2</text>
<text x="110.5" y="34">C327</text>
<text x="110.5" y="35.7">4.7uF</text>
<text x="142.4" y="32.6">5</text>
<text x="153.2" y="32.6">6</text>
<text x="192.8" y="34">C322</text>
<text x="192.8" y="35.7">10uF</text>
<text x="201" y="34">R122</text>
<text x="201" y="35.7">453K</text>
<text x="207.1" y="31.3">C323</text>
<text x="245.4" y="35.6">0.1uF</text>
<text x="245.5" y="34">C335</text>
<text x="249.3" y="35.9" transform="rotate(-90 249.3 35.9)">2</text>
<text x="249.3" y="31.9" transform="rotate(-90 249.3 31.9)">1</text>
<text x="257.8" y="35.4">1uF/16V</text>
<text x="259.2" y="32.7">C334</text>
<text x="263" y="35.9" transform="rotate(-90 263 35.9)">2</text>
<text x="263" y="31.9" transform="rotate(-90 263 31.9)">1</text>
<text x="90.1" y="36.7">1</text>
<text x="97.2" y="37.7" transform="rotate(-90 97.2 37.7)">SOD123</text>
<text x="101.3" y="38.6" transform="rotate(-90 101.3 38.6)">AZ3005-01G</text>
<text x="120.1" y="36.8">R121</text>
<text x="120.1" y="38.4">499K</text>
<text x="147.8" y="38.6" transform="rotate(-90 147.8 38.6)">2</text>
<text x="149.5" y="39.5">TLV62569PDDC</text>
<text x="208.2" y="39.9" transform="rotate(-90 208.2 39.9)">6.8pF/NC</text>
<text x="259.2" y="36.8">C0603</text>
<text x="201" y="47.8">R123</text>
<text x="108.3" y="49.1">TP9</text>
<text x="201" y="49.4">100K</text>
<text x="38.4" y="73.8">120ohm@100Mhz,2A</text>
<text x="42.2" y="75.1">1</text>
<text x="42.5" y="76.6">L23</text>
<text x="48" y="76.6">L0603</text>
<text x="50.3" y="75.1">2</text>
<text x="17.8" y="83.4">C341</text>
<text x="21.6" y="82.7" transform="rotate(-90 21.6 82.7)">1</text>
<text x="28.7" y="83.6">0.1uF</text>
<text x="28.8" y="82">C340</text>
<text x="32.6" y="83.9" transform="rotate(-90 32.6 83.9)">2</text>
<text x="32.6" y="79.9" transform="rotate(-90 32.6 79.9)">1</text>
<text x="54.7" y="83.6">0.1uF</text>
<text x="54.9" y="82">C339</text>
<text x="58.7" y="83.9" transform="rotate(-90 58.7 83.9)">2</text>
<text x="58.7" y="79.9" transform="rotate(-90 58.7 79.9)">1</text>
<text x="64.4" y="83.4">1uF/16V</text>
<text x="65.8" y="80.7">C338</text>
<text x="69.6" y="83.9" transform="rotate(-90 69.6 83.9)">2</text>
<text x="69.6" y="79.9" transform="rotate(-90 69.6 79.9)">1</text>
<text x="16.4" y="86.1">1uF/16V</text>
<text x="17.8" y="87.5">C0603</text>
<text x="21.6" y="86.7" transform="rotate(-90 21.6 86.7)">2</text>
<text x="65.8" y="84.8">C0603</text>
<text x="216.7" y="99.2">TP4</text>
<text x="132.8" y="105.3">4</text>
<text x="135.3" y="102.1">U9</text>
<text x="143.6" y="105.3">3</text>
<text x="160.4" y="103.3">L20</text>
<text x="160.4" y="107.6">2.2uH</text>
<text x="222.2" y="104">120ohm@100Mhz,2A</text>
<text x="226" y="105.3">1</text>
<text x="226.3" y="106.7">L22</text>
<text x="231.8" y="106.7">L0603</text>
<text x="234.1" y="105.3">2</text>
<text x="106.4" y="110.9">C333</text>
<text x="106.4" y="112.5">4.7uF</text>
<text x="117.4" y="112.2">R124</text>
<text x="117.4" y="113.9">499K</text>
<text x="132.8" y="108">1</text>
<text x="132.8" y="110.8">5</text>
<text x="143.6" y="110.8">6</text>
<text x="183.2" y="112.2">C330</text>
<text x="183.2" y="113.9">10uF</text>
<text x="191.5" y="112.2">R125</text>
<text x="191.5" y="113.9">82.5K</text>
<text x="197.5" y="110.9">C331</text>
<text x="237.1" y="113.7">0.1uF</text>
<text x="237.3" y="112.2">C337</text>
<text x="241.1" y="110.1" transform="rotate(-90 241.1 110.1)">1</text>
<text x="248.2" y="113.6">1uF/16V</text>
<text x="249.6" y="110.9">C336</text>
<text x="253.4" y="110.1" transform="rotate(-90 253.4 110.1)">1</text>
<text x="138.2" y="116.8" transform="rotate(-90 138.2 116.8)">2</text>
<text x="139.9" y="117.7">TLV62569PDDC</text>
<text x="198.6" y="118.1" transform="rotate(-90 198.6 118.1)">6.8pF/NC</text>
<text x="241.1" y="114.1" transform="rotate(-90 241.1 114.1)">2</text>
<text x="249.6" y="115">C0603</text>
<text x="253.4" y="114.1" transform="rotate(-90 253.4 114.1)">2</text>
<text x="100.1" y="124.6">TP10</text>
<text x="191.5" y="125.9">R126</text>
<text x="112.4" y="127">TP6</text>
<text x="116.6" y="127">TP8</text>
<text x="120.7" y="127">TP7</text>
<text x="191.5" y="127.6">100K</text>
<text x="42.5" y="142.4">C344</text>
<text x="46.3" y="141.6" transform="rotate(-90 46.3 141.6)">1</text>
<text x="54.9" y="142.4">C343</text>
<text x="58.7" y="141.6" transform="rotate(-90 58.7 141.6)">1</text>
<text x="73.1" y="141.2">C342</text>
<text x="23.3" y="145.2">C345</text>
<text x="41.1" y="145.2">1uF/16V</text>
<text x="42.5" y="146.5">C0603</text>
<text x="46.3" y="145.7" transform="rotate(-90 46.3 145.7)">2</text>
<text x="53.5" y="145.2">1uF/16V</text>
<text x="54.9" y="146.5">C0603</text>
<text x="58.7" y="145.7" transform="rotate(-90 58.7 145.7)">2</text>
<text x="74.5" y="151" transform="rotate(-90 74.5 151)">100uF/16V / NC</text>
<text x="25.1" y="156.5" transform="rotate(-90 25.1 156.5)">100uF/16V / NC</text>
<text x="42.5" y="178.1">C348</text>
<text x="46.3" y="177.3" transform="rotate(-90 46.3 177.3)">1</text>
<text x="54.9" y="178.1">C347</text>
<text x="58.7" y="177.3" transform="rotate(-90 58.7 177.3)">1</text>
<text x="73.1" y="176.8">C346</text>
<text x="41.1" y="180.8">1uF/16V</text>
<text x="42.5" y="182.2">C0603</text>
<text x="46.3" y="181.3" transform="rotate(-90 46.3 181.3)">2</text>
<text x="53.5" y="180.8">1uF/16V</text>
<text x="54.9" y="182.2">C0603</text>
<text x="58.7" y="181.3" transform="rotate(-90 58.7 181.3)">2</text>
<text x="74.5" y="186.6" transform="rotate(-90 74.5 186.6)">100uF/16V / NC</text>
<text x="220.9" y="196.7">Size</text>
<text x="226.1" y="196.7">Document Name</text>
<text x="243.8" y="196.8">DWG NO</text>
<text x="270.5" y="196.7">Rev</text>
<text x="220.9" y="203.5">Scale</text>
<text x="221.8" y="199.5">C</text>
<text x="227.7" y="200">Papillion : 8G - Realtek</text>
<text x="235.1" y="203.6">Designer</text>
<text x="253.7" y="200">Power Circuit</text>
<text x="255.8" y="203.6">Sheet</text>
<text x="271.4" y="199.7">1.2</text>
<text x="206.4" y="204.6">Monday, September 09, 2024</text>
<text x="241.4" y="204.1">KRITIKA TRIPATHI</text>
<text x="261.4" y="204.9">2</text>
<text x="266.6" y="204.9">of</text>
<text x="269.4" y="204.9">6</text>
</g>
<g font-size="1.2" fill="#00c">
<text x="144.7" y="28">VIN</text>
<text x="149.5" y="28">SW</text>
<text x="144.7" y="30.7">EN</text>
<text x="144.7" y="33.5">PG</text>
<text x="150" y="33.5">FB</text>
<text x="148.7" y="36.3" transform="rotate(-90 148.7 36.3)">GND</text>
<text x="135.1" y="106.2">VIN</text>
<text x="139.9" y="106.2">SW</text>
<text x="135.1" y="108.9">EN</text>
<text x="135.1" y="111.7">PG</text>
<text x="140.4" y="111.7">FB</text>
<text x="139.1" y="114.5" transform="rotate(-90 139.1 114.5)">GND</text>
</g>
<g font-size="1.2" fill="#f00">
<text x="159.3" y="32.6">FB</text>
<text x="195" y="42.2">FB</text>
<text x="151.1" y="110.6">FB_1</text>
<text x="185.4" y="120.2">FB_1</text>
</g>
<g font-size="1.2" fill="#ff8000">
<text x="161.4" y="36.9">MAX OUTPUT CURRENT: 2A</text>
<text x="154.1" y="116.5">MAX OUTPUT CURRENT: 2A</text>
</g>
<g font-size="1.1">
<text x="31.2" y="27">470</text>
<text x="35.1" y="27.1">SR11</text>
<text x="86.4" y="33.9">PJ2</text>
<text x="84.6" y="38.4">DC JACK</text>
</g>
<g font-size="1">
<text x="28.8" y="1">5</text>
<text x="83.7" y="1">4</text>
<text x="138.5" y="1">3</text>
<text x="193.4" y="1">2</text>
<text x="248.2" y="1">1</text>
<text x=".3" y="27.9">D</text>
<text x="276" y="27.9">D</text>
<text x=".3" y="79.4">C</text>
<text x="276" y="79.4">C</text>
<text x=".3" y="130.8">B</text>
<text x="276" y="130.8">B</text>
<text x=".3" y="182.2">A</text>
<text x="276" y="182.2">A</text>
<text x="28.8" y="208.1">5</text>
<text x="83.7" y="208.1">4</text>
<text x="138.5" y="208.1">3</text>
<text x="193.4" y="208.1">2</text>
<text x="248.2" y="208.1">1</text>
</g>
</svg>
